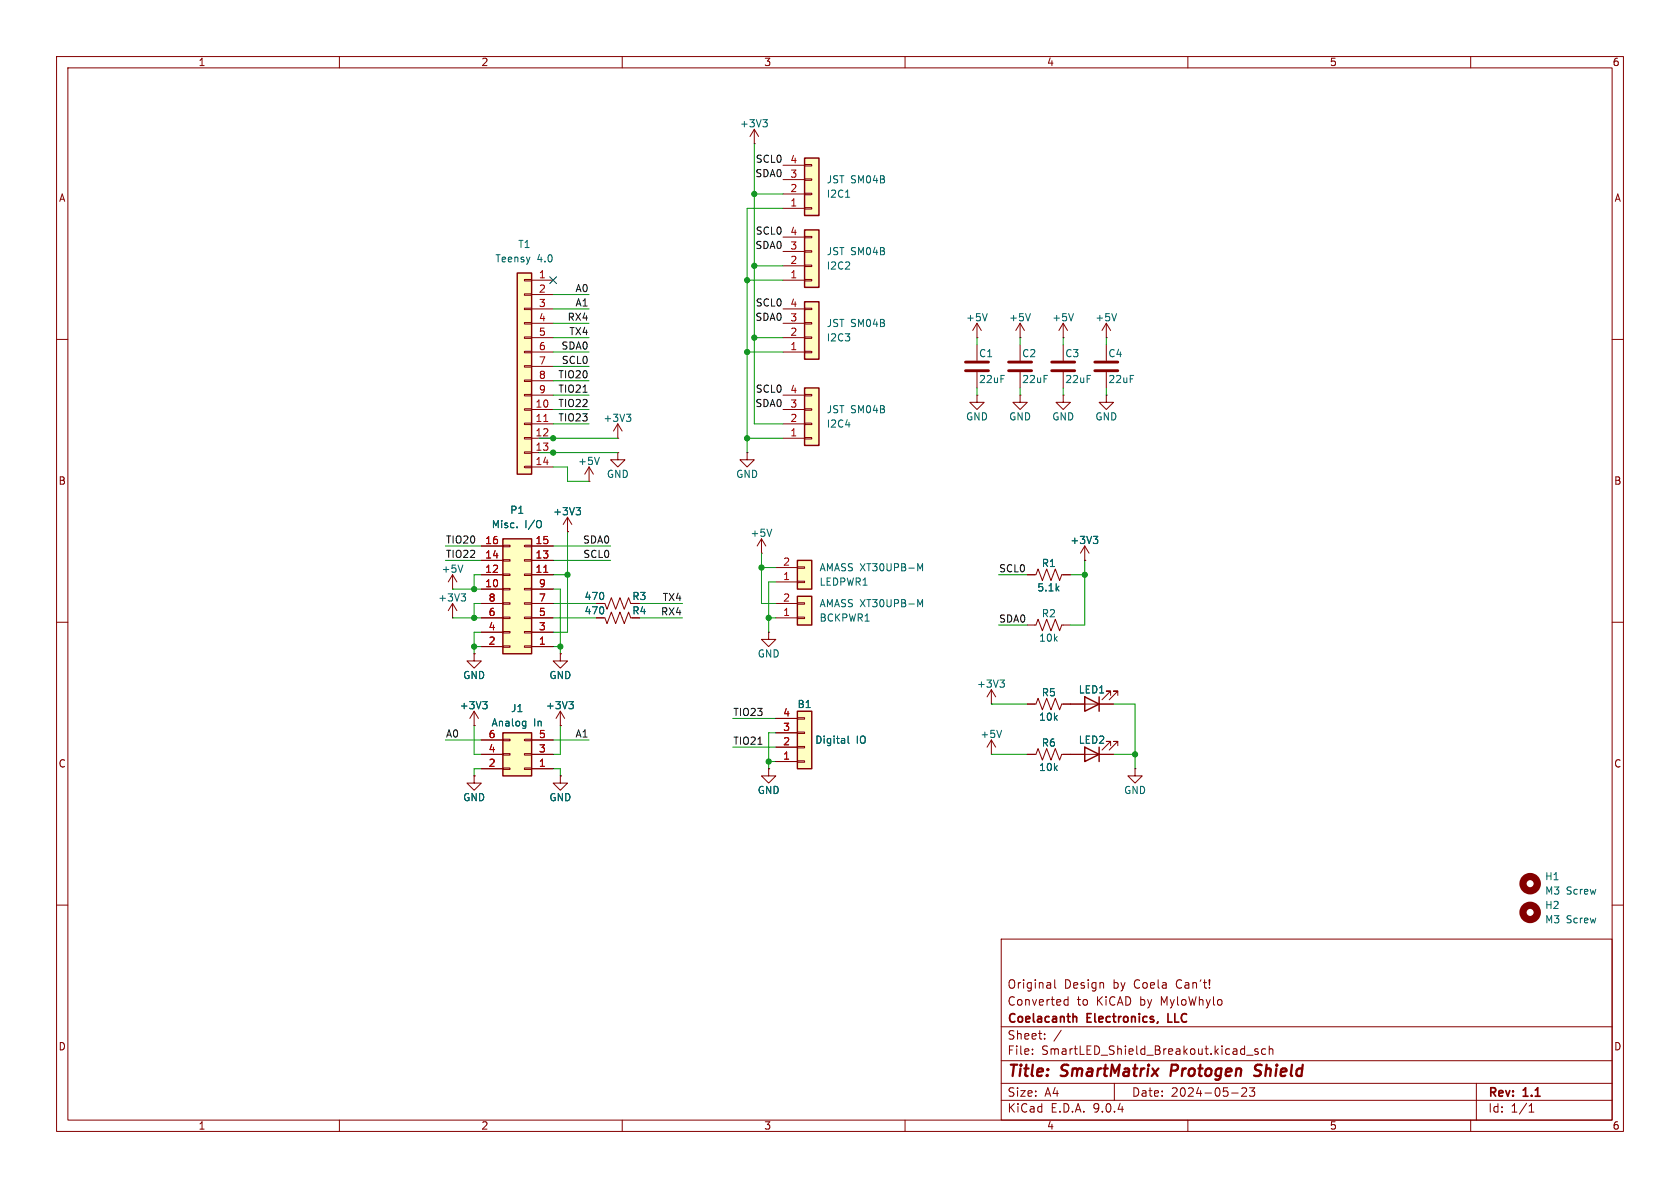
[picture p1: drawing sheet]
<svg xmlns="http://www.w3.org/2000/svg" width="297mm" height="210mm" viewBox="0 0 297 210" stroke-linecap="round" stroke-linejoin="round" font-family="sans-serif">
<g fill="none" stroke="#840000" stroke-width=".18">
<path d="M10 10h277v190h-277zM12 12h273v186h-273zM60 10v2M110 10v2M160 10v2M210 10v2M260 10v2M10 60h2M285 60h2M100.3 94h.1M100.3 91.4l.8 1.3M100.3 91.4l-.7 1.3"/>
<path d="M100.3 91.4v2.6M10 110h2M80 104.1h.1M80 101.6l-.8 1.3M80 101.6l.8 1.3M80 101.6v2.5M83.8 115.6v1.2h1.3l-1.3 1.3-1.3-1.3h1.3M83.8 115.6h.1M99.1 115.6v1.2h-1.3l1.3 1.3 1.2-1.3h-1.2M99.1 115.6h.1M285 110h2M10 160h2"/>
<path d="M177 166h108v32h-108zM186.5 173.2v1.3l.2 .2M188.2 177.6h.6M188.2 176.8h.6M188.8 176.2v1.5M285 160h2M60 198v2M110 198v2M160 198v2M177 194.5h108M177 191.5h108M177 187.5h108"/>
<path d="M177 181.5h108M182.5 186.3v.1M182.5 185.5v.1M184.7 183.6v.1M184.7 182.8v.1M187.6 182.1l-1.3 2M197 191.5v3M210 198v2M217.7 193.2h1.2M220.3 192.4v.5l-.8 .9h.9M220.4 186.5h1.1M220.9 192.3h.9l-.5 .6 .4 .1v.7l-.2 .1h-.4l-.2-.1"/>
<path d="M222.4 185.5l-.4-.1-.2 .2 .1 .2 .5 .2v.3h-.6M223.7 185.5l-.4-.1-.3 .3v.4l.2 .2h.5M224.4 185.5l.2-.1 .4 .1v.9M224.4 184.9v1.5M260 198v2M261 191.5v6.5M270.3 196.6h.9M270.3 195.5l.4-.4v1.5"/>
</g>
<path d="M207.2 188.2l-.3 2M222.8 190a.85 .85 0 0 1-1.1 .1M222.8 188.2l-.7 .1a.46 .46 0 0 0-.2 .5 .46 .46 0 0 0 .3 .4l.5 .2" fill="none" stroke="#840000" stroke-width=".4"/>
<path d="M189.8 179.8h.5v.9M206.5 179.2v1.5h.7M204.7 180.6l-.1 .2" fill="none" stroke="#840000" stroke-width=".3"/>
<path d="M81.8 99.9l-.4 1.3M101.8 89.7h.8l-.4 .5M102.4 90.2l.2 .3v.3l-.2 .2" fill="none" stroke="#006464" stroke-width=".18"/>
<path d="M88.9 95.3h5.1v20.3h-5.1z" fill="#ffffc2"/>
<path d="M88.9 95.3h5.1v20.3h-5.1zM191.8 123.2l2.5 1.3-2.5 1.2zM194.3 123.2v2.5" fill="none" stroke="#840000" stroke-width=".25"/>
<g fill="none" stroke="#840000" stroke-width=".18">
<path d="M85.1 99.1h3.8M85.1 96.5h3.8M88.9 98.9h1.3v.3h-1.3zM88.9 96.4h1.3v.2h-1.3zM92.7 98.9h1.3v.3h-1.3zM92.7 96.4h1.3v.2h-1.3zM94 99.1h3.8M94 96.5h3.8M85.1 114.3h3.8M85.1 111.8h3.8M85.1 109.2h3.8M85.1 106.7h3.8"/>
<path d="M85.1 104.1h3.8M85.1 101.6h3.8M88.9 114.2h1.3v.2h-1.3zM88.9 111.6h1.3v.3h-1.3zM88.9 109.1h1.3v.2h-1.3zM88.9 106.6h1.3v.2h-1.3zM88.9 104h1.3v.3h-1.3zM88.9 101.5h1.3v.2h-1.3zM92.7 114.2h1.3v.2h-1.3zM92.7 111.6h1.3v.3h-1.3zM92.7 109.1h1.3v.2h-1.3zM92.7 106.6h1.3v.2h-1.3z"/>
<path d="M92.7 104h1.3v.3h-1.3zM92.7 101.5h1.3v.2h-1.3zM94 114.3h3.8M94 111.8h3.8M94 109.2h3.8M94 106.7h3.8M94 104.1h3.8M94 101.6h3.8M189.2 124.5h7.6M196.3 122.9v-.7h-.7h.7l-1.5 1.5M197.6 122.9v-.7h-.8h.8l-1.5 1.5"/>
</g>
<path d="M96.1 101.2h.8" fill="none" stroke="#a90000" stroke-width=".18"/>
<path d="M91.4 93.2v.1M95.6 92.2v.9" fill="none" stroke="#006464" stroke-width=".18"/>
<path d="M142.2 40.6h2.6v10.2h-2.6z" fill="#ffffc2"/>
<path d="M142.2 40.6h2.6v10.2h-2.6z" fill="none" stroke="#840000" stroke-width=".25"/>
<path d="M138.4 49.5h3.8M138.4 47h3.8M138.4 44.5h3.8M138.4 41.9h3.8M142.2 49.4h1.3v.3h-1.3zM142.2 46.9h1.3v.2h-1.3zM142.2 44.3h1.3v.3h-1.3zM142.2 41.8h1.3v.2h-1.3z" fill="none" stroke="#840000" stroke-width=".18"/>
<path d="M142.2 27.9h2.6v10.2h-2.6z" fill="#ffffc2"/>
<path d="M142.2 27.9h2.6v10.2h-2.6z" fill="none" stroke="#840000" stroke-width=".25"/>
<g fill="none" stroke="#840000" stroke-width=".18">
<path d="M133.3 25.4h.1M133.3 22.9l-.7 1.2M133.3 22.9l.8 1.2M133.3 22.9v2.5M138.4 36.8h3.8M138.4 34.3h3.8M138.4 31.8h3.8M138.4 29.2h3.8M142.2 36.7h1.3v.3h-1.3zM142.2 34.2h1.3v.2h-1.3zM142.2 31.6h1.3v.3h-1.3zM142.2 29.1h1.3v.2h-1.3z"/>
<path d="M132.1 80v1.3h1.2l-1.2 1.3-1.3-1.3h1.3M132.1 80h.1M80 109.2h.1M80 106.7l-.8 1.3M80 106.7l.8 1.3M80 106.7v2.5"/>
</g>
<path d="M134.9 21.2h.7l-.4 .4M135.4 21.6l.2 .3v.3l-.2 .2M149.5 34.9h.7M81.5 105h.8l-.4 .5M82.1 105.5l.2 .2v.3l-.2 .2" fill="none" stroke="#006464" stroke-width=".18"/>
<path d="M91.4 48.3h2.6v35.5h-2.6z" fill="#ffffc2"/>
<path d="M91.4 48.3h2.6v35.5h-2.6z" fill="none" stroke="#840000" stroke-width=".25"/>
<g fill="none" stroke="#840000" stroke-width=".18">
<path d="M92.7 49.4h1.3v.3h-1.3zM92.7 51.9h1.3v.3h-1.3zM92.7 54.5h1.3v.2h-1.3zM92.7 57h1.3v.3h-1.3zM92.7 59.6h1.3v.2h-1.3zM94 49.5h3.8M94 52.1h3.8M94 54.6h3.8M94 57.2h3.8M94 59.7h3.8M92.7 62.1h1.3v.3h-1.3zM92.7 64.6h1.3v.3h-1.3z"/>
<path d="M92.7 67.2h1.3v.2h-1.3zM92.7 69.7h1.3v.3h-1.3zM92.7 72.3h1.3v.2h-1.3zM92.7 74.8h1.3v.3h-1.3zM92.7 77.3h1.3v.3h-1.3zM92.7 79.9h1.3v.2h-1.3zM94 62.2h3.8M94 64.8h3.8M94 67.3h3.8M94 69.9h3.8M94 72.4h3.8M94 74.9h3.8"/>
<path d="M94 77.5h3.8M92.7 82.4h1.3v.3h-1.3zM94 80h3.8M94 82.6h3.8"/>
</g>
<path d="M96.1 74.5h.8" fill="none" stroke="#a90000" stroke-width=".18"/>
<path d="M88.9 129.5h5.1v7.7h-5.1z" fill="#ffffc2"/>
<path d="M88.9 129.5h5.1v7.7h-5.1z" fill="none" stroke="#840000" stroke-width=".25"/>
<g fill="none" stroke="#840000" stroke-width=".18">
<path d="M195.6 61v2.8M195.6 65.8v2.8M104.1 85.1h.1M104.1 82.6l-.7 1.2M104.1 82.6l.8 1.2M104.1 82.6v2.5M109.2 80v1.3h1.3l-1.3 1.3-1.3-1.3h1.3M109.2 80h.1M134.6 97.8h.1M134.6 95.3l-.7 1.2M134.6 95.3l.8 1.2M134.6 95.3v2.5"/>
<path d="M106.7 106.7h.2l.4 1 .8-2 .7 2 .8-2 .8 2 .7-2 .4 1M106.7 109.2h.2l.4 1 .8-2 .7 2 .8-2 .8 2 .7-2 .4 1M135.9 111.8v1.2h1.3l-1.3 1.3-1.3-1.3h1.3M135.9 111.8h.1M181.6 110.5h1.5l.4-1 .8 2 .7-2 .8 2 .8-2 .7 2 .4-1h1.5M85.1 135.9h3.8M85.1 133.4h3.8M85.1 130.8h3.8M88.9 135.8h1.3v.2h-1.3zM88.9 133.2h1.3v.3h-1.3zM88.9 130.7h1.3v.2h-1.3zM92.7 135.8h1.3v.2h-1.3z"/>
<path d="M92.7 133.2h1.3v.3h-1.3zM92.7 130.7h1.3v.2h-1.3zM94 135.9h3.8M94 133.4h3.8M94 130.8h3.8M175.3 133.4h.1M175.3 124.5h.1M175.3 130.8l-.8 1.3M175.3 130.8l.7 1.3M175.3 121.9v2.6M175.3 130.8v2.6M175.3 121.9l-.8 1.3"/>
<path d="M175.3 121.9l.7 1.3M181.6 133.4h1.5l.4-1.1 .8 2.1 .7-2.1 .8 2.1 .8-2.1 .7 2.1 .4-1h1.5M181.6 124.5h1.5l.4-1.1 .8 2.1 .7-2.1 .8 2.1 .8-2.1 .7 2.1 .4-1h1.5M200.7 135.9v1.3h1.2l-1.2 1.2-1.3-1.2h1.3M200.7 135.9h.1"/>
</g>
<path d="M106 80.8l-.5 1.3M136.4 93.5l-.4 1.3M92.6 127.5l.4 .1M93 127.5v1l-.3 .3M93 128.3h-.4M176.8 120.2h.8l-.5 .5M177.1 129.1l-.4 1.3M177.3 120.7l.3 .2v.3l-.3 .3" fill="none" stroke="#006464" stroke-width=".18"/>
<g fill="none" stroke="#840000" stroke-width="1.3">
<circle cx="270.5" cy="156.2" r="1.27"/>
<circle cx="270.5" cy="161.3" r="1.27"/>
</g>
<path d="M193.5 64h4.1M193.5 65.5h4.1" fill="none" stroke="#840000" stroke-width=".51"/>
<path d="M141 105.4h2.5v5.1h-2.5z" fill="#ffffc2"/>
<path d="M141 105.4h2.5v5.1h-2.5z" fill="none" stroke="#840000" stroke-width=".25"/>
<path d="M137.2 109.2h3.8M137.2 106.7h3.8M141 109.1h1.2v.2h-1.2zM141 106.6h1.2v.2h-1.2z" fill="none" stroke="#840000" stroke-width=".18"/>
<path d="M162.2 106l.5 .9 .4-.9v1.3" fill="none" stroke="#006464" stroke-width=".18"/>
<path d="M141 99.1h2.5v5h-2.5z" fill="#ffffc2"/>
<path d="M141 99.1h2.5v5h-2.5z" fill="none" stroke="#840000" stroke-width=".25"/>
<path d="M137.2 102.9h3.8M137.2 100.3h3.8M141 102.7h1.2v.3h-1.2zM141 100.2h1.2v.3h-1.2z" fill="none" stroke="#840000" stroke-width=".18"/>
<path d="M162.2 99.6l.5 .9 .4-.9v1.3" fill="none" stroke="#006464" stroke-width=".18"/>
<path d="M142.2 68.6h2.6v10.1h-2.6z" fill="#ffffc2"/>
<path d="M142.2 68.6h2.6v10.1h-2.6z" fill="none" stroke="#840000" stroke-width=".25"/>
<g fill="none" stroke="#840000" stroke-width=".18">
<path d="M109.2 77.5h.1M109.2 74.9l-.7 1.3M109.2 74.9l.8 1.3M109.2 74.9v2.6M138.4 77.5h3.8M138.4 74.9h3.8M138.4 72.4h3.8M138.4 69.9h3.8M142.2 77.3h1.3v.3h-1.3zM142.2 74.8h1.3v.3h-1.3zM142.2 72.3h1.3v.2h-1.3zM142.2 69.7h1.3v.3h-1.3z"/>
<path d="M191.8 99.1h.1M191.8 96.5l-.8 1.3M191.8 96.5l.7 1.3M191.8 96.5v2.6M181.6 101.6h1.5l.4-1 .8 2 .7-2 .8 2 .8-2 .7 2 .4-1h1.5"/>
</g>
<path d="M110.7 73.2h.8l-.4 .5M111.3 73.7l.2 .2v.4l-.2 .2M193.3 94.8h.8l-.5 .5M193.8 95.3l.3 .2v.3l-.3 .3" fill="none" stroke="#006464" stroke-width=".18"/>
<path d="M142.2 53.3h2.6v10.2h-2.6z" fill="#ffffc2"/>
<path d="M142.2 53.3h2.6v10.2h-2.6zM191.8 132.1l2.5 1.3-2.5 1.2zM194.3 132.1v2.5" fill="none" stroke="#840000" stroke-width=".25"/>
<g fill="none" stroke="#840000" stroke-width=".18">
<path d="M138.4 59.7h3.8M138.4 57.2h3.8M138.4 54.6h3.8M142.2 59.6h1.3v.2h-1.3zM142.2 57h1.3v.3h-1.3zM142.2 54.5h1.3v.2h-1.3zM172.7 59.7h.1M172.7 57.2l-.7 1.2M172.7 57.2l.8 1.2M172.7 57.2v2.5M180.3 59.7h.1M180.3 57.2l-.7 1.2"/>
<path d="M180.3 57.2l.8 1.2M180.3 57.2v2.5M188 59.7h.1M188 57.2v2.5M188 57.2l-.8 1.2M188 57.2l.7 1.2M138.4 62.2h3.8M142.2 62.1h1.3v.3h-1.3zM172.7 61v2.8M172.7 65.8v2.8M180.3 61v2.8M180.3 65.8v2.8"/>
<path d="M188 61v2.8M188 65.8v2.8M135.9 135.9v1.3h1.3l-1.3 1.2-1.3-1.2h1.3M135.9 135.9h.1M189.2 133.4h7.6M196.3 131.8v-.7h-.7h.7l-1.5 1.5M197.6 131.8v-.7h-.8h.8l-1.5 1.5"/>
</g>
<path d="M174.5 55.4l-.4 1.3M182.2 55.4l-.5 1.3M189.8 55.4l-.4 1.3" fill="none" stroke="#006464" stroke-width=".18"/>
<path d="M170.7 64h4.1M170.7 65.5h4.1M178.3 64h4.1M178.3 65.5h4.1M185.9 64h4.1M185.9 65.5h4.1" fill="none" stroke="#840000" stroke-width=".51"/>
<path d="M141 125.7h2.5v10.2h-2.5z" fill="#ffffc2"/>
<path d="M141 125.7h2.5v10.2h-2.5z" fill="none" stroke="#840000" stroke-width=".25"/>
<g fill="none" stroke="#840000" stroke-width=".18">
<path d="M195.6 59.7h.1M195.6 57.2l-.8 1.2M195.6 57.2l.7 1.2M195.6 57.2v2.5M172.7 69.9v1.2h1.3l-1.3 1.3-1.3-1.3h1.3M172.7 69.9h.1M180.3 69.9v1.2h1.3l-1.3 1.3-1.2-1.3h1.2M180.3 69.9h.1M188 69.9v1.2h1.2l-1.2 1.3-1.3-1.3h1.3M188 69.9h.1M195.6 69.9v1.2h1.2l-1.2 1.3-1.3-1.3h1.3M195.6 69.9h.1"/>
<path d="M85.1 99.1h3.8M85.1 96.5h3.8M94 99.1h3.8M94 96.5h3.8M100.3 94h.1M191.8 99.1h.1M83.8 115.6h.1M85.1 114.3h3.8M85.1 111.8h3.8M85.1 109.2h3.8M85.1 106.7h3.8M85.1 104.1h3.8"/>
<path d="M85.1 101.6h3.8M94 114.3h3.8M94 111.8h3.8M94 109.2h3.8M94 106.7h3.8M94 104.1h3.8M94 101.6h3.8M99.1 115.6h.1M181.6 101.6h1.3M188 101.6h1.2M83.8 128.3h.1M83.8 137.2v1.2h1.3l-1.3 1.3-1.3-1.3h1.3"/>
<path d="M83.8 137.2h.1M83.8 125.7l-.7 1.3M83.8 125.7l.8 1.3M83.8 125.7v2.6M85.1 133.4h3.8M85.1 135.9h3.8M85.1 130.8h3.8M94 133.4h3.8M94 135.9h3.8M94 130.8h3.8M99.1 128.3h.1M99.1 137.2v1.2h1.2l-1.2 1.3-1.3-1.3h1.3"/>
<path d="M99.1 137.2h.1M99.1 125.7l-.8 1.3M99.1 125.7l.7 1.3M99.1 125.7v2.6M135.9 135.9h.1M137.2 134.6h3.8M137.2 132.1h3.8M137.2 129.5h3.8M137.2 127h3.8M141 134.5h1.2v.2h-1.2zM141 132h1.2v.2h-1.2zM141 129.4h1.2v.3h-1.2z"/>
<path d="M141 126.9h1.2v.2h-1.2zM181.6 124.5h1.3M181.6 133.4h1.3M188 124.5h3.8M188 133.4h3.8M194.3 124.5h2.5M194.3 133.4h2.5"/>
</g>
<g fill="none" stroke="#006464" stroke-width=".18">
<path d="M197.4 55.4l-.4 1.3M91.4 93.2v.1M95.6 92.2v.9M101.8 89.7h.8l-.4 .5M102.4 90.2l.2 .3v.3l-.2 .2M193.3 94.8h.8l-.5 .5M193.8 95.3l.3 .2v.3l-.3 .3M85.3 124h.8l-.4 .5M85.9 124.5l.2 .2v.4l-.2 .2M92.6 127.5l.4 .1M93 127.5v1l-.3 .3M93 128.3h-.4"/>
<path d="M100.6 124h.8l-.5 .5M101.1 124.5l.3 .2v.4l-.3 .2M149.9 130.1v1.1l.2 .2"/>
</g>
<g fill="none" stroke="#009600" stroke-width=".18">
<path d="M133.3 25.4v49.5h5.1M133.3 34.3h5.1M138.4 36.8h-6.3v43.2M97.8 54.6h6.3M97.8 52.1h6.3M97.8 59.7h6.3M97.8 57.2h6.3M132.1 49.5h6.3M133.3 59.7h5.1M133.3 47h5.1M172.7 59.7v1.3M180.3 59.7v1.3"/>
<path d="M188 59.7v1.3M195.6 59.7v1.3M95.2 77.5h14M97.8 74.9h6.3M97.8 62.2h6.3M97.8 64.8h6.3M97.8 72.4h6.3M97.8 67.3h6.3M97.8 69.9h6.3M132.1 77.5h6.3M132.1 62.2h6.3M172.7 68.6v1.3"/>
<path d="M180.3 68.6v1.3M188 68.6v1.3M195.6 68.6v1.3M78.7 96.5h6.4M78.7 99.1h6.4M95.2 80h14M97.8 82.6h2.5v2.5h3.8M97.8 96.5h10.1M97.8 99.1h10.1M100.3 94v17.8h-2.5M134.6 97.8v8.9h2.6M191.8 99.1v11.4h-2.6"/>
<path d="M80 109.2h5.1M80 104.1h5.1M83.8 114.3h1.3M85.1 101.6h-1.3v2.5M85.1 106.7h-1.3v2.5M85.1 111.8h-1.3v3.8M97.8 104.1h1.3v11.5M97.8 109.2h7.6M97.8 106.7h7.6M97.8 101.6h2.5M97.8 114.3h1.3M113 109.2h7.6"/>
<path d="M113 106.7h7.6M134.6 100.3h2.6M135.9 109.2h1.3M137.2 102.9h-1.3v8.9M176.5 101.6h5.1M176.5 110.5h5.1M189.2 101.6h2.6M78.7 130.8h6.4M83.8 128.3v5.1h1.3M85.1 135.9h-1.3v1.3M97.8 135.9h1.3v1.3M97.8 130.8h6.3"/>
<path d="M99.1 128.3v5.1h-1.3M129.5 127h7.7M129.5 132.1h7.7M135.9 134.6h1.3M137.2 129.5h-1.3v6.4M175.3 133.4h6.3M175.3 124.5h6.3M196.8 133.4h3.9M196.8 124.5h3.9v11.4"/>
</g>
<path d="M97.2 48.9l1.2 1.2M98.4 48.9l-1.2 1.2" fill="none" stroke="#000084" stroke-width=".18"/>
<path d="M96.1 101.2h.8" fill="none" stroke="#a90000" stroke-width=".18"/>
<g fill="#009600" stroke="#009600" stroke-width=".18">
<circle cx="83.8" cy="114.3" r=".46"/>
<circle cx="83.8" cy="109.2" r=".46"/>
<circle cx="83.8" cy="104.1" r=".46"/>
<circle cx="133.3" cy="59.7" r=".46"/>
<circle cx="132.1" cy="49.5" r=".46"/>
<circle cx="97.8" cy="80" r=".46"/>
<circle cx="97.8" cy="77.5" r=".46"/>
<circle cx="100.3" cy="101.6" r=".46"/>
<circle cx="134.6" cy="100.3" r=".46"/>
<circle cx="135.9" cy="134.6" r=".46"/>
<circle cx="135.9" cy="109.2" r=".46"/>
<circle cx="191.8" cy="101.6" r=".46"/>
<circle cx="200.7" cy="133.4" r=".46"/>
<circle cx="132.1" cy="77.5" r=".46"/>
<circle cx="132.1" cy="62.2" r=".46"/>
<circle cx="133.3" cy="47" r=".46"/>
<circle cx="133.3" cy="34.3" r=".46"/>
<circle cx="99.1" cy="114.3" r=".46"/>
</g>
<g font-size="2.8" fill="#840000">
<text x="178" y="190.9">Title:</text>
<text x="187.7" y="190.9">SmartMatrix</text>
<text x="207.8" y="190.9">Protogen</text>
<text x="223.4" y="190.9">Shield</text>
</g>
<g font-size="2.1" fill="#840000">
<text x="178" y="178">Converted</text>
<text x="178" y="175">Original</text>
<text x="188.1" y="175">Design</text>
<text x="190.4" y="178">to</text>
<text x="193.9" y="178">KiCAD</text>
<text x="196.8" y="175">by</text>
<text x="200.6" y="175">Coela</text>
<text x="201.7" y="178">by</text>
<text x="205.5" y="178">MyloWhylo</text>
<text x="208.2" y="175">Can't!</text>
<text x="178" y="184">Sheet:</text>
<text x="178" y="181.2">Coelacanth</text>
<text x="192.2" y="181.2">Electronics,</text>
<text x="207.1" y="181.2">LLC</text>
<text x="178" y="186.7">File:</text>
<text x="184.1" y="186.7">SmartLED_Shield_Breakout.kicad_sch</text>
<text x="178" y="196.9">KiCad</text>
<text x="178" y="194.1">Size:</text>
<text x="184.7" y="194.1">A4</text>
<text x="185.7" y="196.9">E.D.A.</text>
<text x="193.3" y="196.9">9.0.4</text>
<text x="200" y="194.1">Date:</text>
<text x="207" y="194.1">2024-05-23</text>
<text x="263" y="194.3">Rev:</text>
<text x="263" y="196.9">Id:</text>
<text x="267.1" y="196.9">1/1</text>
<text x="269.4" y="194.3">1.1</text>
</g>
<g font-size="1.8" fill="#840000">
<text x="35" y="11.9">1</text>
<text x="85" y="11.9">2</text>
<text x="135" y="11.9">3</text>
<text x="185" y="11.9">4</text>
<text x="235" y="11.9">5</text>
<text x="285" y="11.9">6</text>
<text x="10.3" y="35.9">A</text>
<text x="285.3" y="35.9">A</text>
<text x="10.3" y="85.9">B</text>
<text x="285.3" y="85.9">B</text>
<text x="103.2" y="106.3">470</text>
<text x="111.7" y="106.3">R3</text>
<text x="103.2" y="108.8">470</text>
<text x="111.7" y="108.8">R4</text>
<text x="10.3" y="135.9">C</text>
<text x="285.3" y="135.9">C</text>
<text x="10.3" y="185.9">D</text>
<text x="285.3" y="185.9">D</text>
<text x="35" y="199.9">1</text>
<text x="85" y="199.9">2</text>
<text x="135" y="199.9">3</text>
<text x="185" y="199.9">4</text>
<text x="235" y="199.9">5</text>
<text x="285" y="199.9">6</text>
</g>
<g font-size="1.8" fill="#006464">
<text x="130.7" y="22.7">+3V3</text>
<text x="146.1" y="35.2">I2C1</text>
<text x="146.1" y="32.6">JST SM04B</text>
<text x="87.5" y="46.6">Teensy</text>
<text x="91.5" y="44">T1</text>
<text x="94.9" y="46.6">4.0</text>
<text x="146.1" y="47.9">I2C2</text>
<text x="146.1" y="45.3">JST SM04B</text>
<text x="146.1" y="58">JST SM04B</text>
<text x="170.7" y="57">+5V</text>
<text x="178.3" y="57">+5V</text>
<text x="185.9" y="57">+5V</text>
<text x="193.5" y="57">+5V</text>
<text x="146.1" y="60.6">I2C3</text>
<text x="173" y="63.3">C1</text>
<text x="180.6" y="63.3">C2</text>
<text x="188.2" y="63.3">C3</text>
<text x="195.8" y="63.3">C4</text>
<text x="173" y="67.9">22uF</text>
<text x="180.6" y="67.9">22uF</text>
<text x="188.2" y="67.9">22uF</text>
<text x="195.8" y="67.9">22uF</text>
<text x="106.6" y="74.8">+3V3</text>
<text x="146.1" y="75.8">I2C4</text>
<text x="146.1" y="73.3">JST SM04B</text>
<text x="170.7" y="74.5">GND</text>
<text x="178.3" y="74.5">GND</text>
<text x="185.9" y="74.5">GND</text>
<text x="193.5" y="74.5">GND</text>
<text x="102.1" y="82.4">+5V</text>
<text x="107.2" y="84.7">GND</text>
<text x="130" y="84.7">GND</text>
<text x="86.8" y="93.6">Misc.</text>
<text x="90.1" y="91">P1</text>
<text x="92.8" y="93.6">I/O</text>
<text x="97.7" y="91.3">+3V3</text>
<text x="132.6" y="95.1">+5V</text>
<text x="78" y="101.4">+5V</text>
<text x="144.8" y="101.2">AMASS XT30UPB-M</text>
<text x="184.1" y="100.4">R1</text>
<text x="189.1" y="96.4">+3V3</text>
<text x="77.4" y="106.5">+3V3</text>
<text x="144.8" y="107.5">AMASS XT30UPB-M</text>
<text x="144.8" y="103.7">LEDPWR1</text>
<text x="183.3" y="104.7">5.1k</text>
<text x="144.8" y="110.1">BCKPWR1</text>
<text x="183.6" y="113.6">10k</text>
<text x="184.1" y="109.3">R2</text>
<text x="133.9" y="116.4">GND</text>
<text x="81.2" y="125.6">+3V3</text>
<text x="81.8" y="120.2">GND</text>
<text x="96.4" y="125.6">+3V3</text>
<text x="97" y="120.2">GND</text>
<text x="140.9" y="125.4">B1</text>
<text x="172.6" y="121.8">+3V3</text>
<text x="184.1" y="123.3">R5</text>
<text x="190.6" y="122.8">LED1</text>
<text x="86.8" y="128.6">Analog</text>
<text x="90.2" y="126.1">J1</text>
<text x="94.3" y="128.6">In</text>
<text x="144" y="131.7">Digital</text>
<text x="151.4" y="131.7">IO</text>
<text x="173.2" y="130.7">+5V</text>
<text x="183.6" y="127.6">10k</text>
<text x="190.6" y="131.7">LED2</text>
<text x="183.6" y="136.5">10k</text>
<text x="184.1" y="132.2">R6</text>
<text x="81.8" y="141.8">GND</text>
<text x="97" y="141.8">GND</text>
<text x="133.9" y="140.6">GND</text>
<text x="198.6" y="140.6">GND</text>
<text x="273.1" y="155.8">H1</text>
<text x="273.1" y="158.3">M3</text>
<text x="273.1" y="160.9">H2</text>
<text x="276.9" y="158.3">Screw</text>
<text x="273.1" y="163.4">M3</text>
<text x="276.9" y="163.4">Screw</text>
</g>
<g font-size="1.8" fill="#0f0f0f">
<text x="133.5" y="28.9">SCL0</text>
<text x="133.4" y="31.4">SDA0</text>
<text x="133.5" y="41.6">SCL0</text>
<text x="133.4" y="44.1">SDA0</text>
<text x="101.6" y="51.7">A0</text>
<text x="100.2" y="56.8">RX4</text>
<text x="100.6" y="59.3">TX4</text>
<text x="101.6" y="54.3">A1</text>
<text x="133.4" y="56.8">SDA0</text>
<text x="133.5" y="54.3">SCL0</text>
<text x="99.2" y="61.9">SDA0</text>
<text x="99.2" y="64.4">SCL0</text>
<text x="98.6" y="67">TIO20</text>
<text x="98.6" y="69.5">TIO21</text>
<text x="133.5" y="69.5">SCL0</text>
<text x="98.6" y="74.6">TIO23</text>
<text x="98.6" y="72">TIO22</text>
<text x="133.4" y="72">SDA0</text>
<text x="78.7" y="98.7">TIO22</text>
<text x="78.7" y="96.2">TIO20</text>
<text x="103" y="96.2">SDA0</text>
<text x="103" y="98.7">SCL0</text>
<text x="176.5" y="101.3">SCL0</text>
<text x="117.1" y="106.3">TX4</text>
<text x="116.8" y="108.9">RX4</text>
<text x="176.5" y="110.1">SDA0</text>
<text x="78.7" y="130.5">A0</text>
<text x="101.6" y="130.5">A1</text>
<text x="129.5" y="131.7">TIO21</text>
<text x="129.5" y="126.7">TIO23</text>
</g>
<g font-size="1.8" fill="#a90000">
<text x="139.6" y="29">4</text>
<text x="139.6" y="34">2</text>
<text x="139.6" y="31.5">3</text>
<text x="139.6" y="41.7">4</text>
<text x="139.6" y="36.6">1</text>
<text x="139.6" y="46.7">2</text>
<text x="139.6" y="44.2">3</text>
<text x="95.2" y="49.3">1</text>
<text x="95.2" y="51.8">2</text>
<text x="139.6" y="49.3">1</text>
<text x="95.2" y="54.4">3</text>
<text x="95.2" y="56.9">4</text>
<text x="95.2" y="59.4">5</text>
<text x="139.6" y="59.4">2</text>
<text x="139.6" y="56.9">3</text>
<text x="139.6" y="54.4">4</text>
<text x="95.2" y="62">6</text>
<text x="95.2" y="64.5">7</text>
<text x="139.6" y="62">1</text>
<text x="95.2" y="67.1">8</text>
<text x="95.2" y="69.6">9</text>
<text x="139.6" y="69.6">4</text>
<text x="94.6" y="72.1">10</text>
<text x="94.6" y="74.7">11</text>
<text x="94.6" y="77.2">12</text>
<text x="139.6" y="77.2">1</text>
<text x="139.6" y="74.7">2</text>
<text x="139.6" y="72.1">3</text>
<text x="94.6" y="79.8">13</text>
<text x="94.6" y="82.3">14</text>
<text x="85.7" y="101.3">12</text>
<text x="85.7" y="98.8">14</text>
<text x="85.7" y="96.3">16</text>
<text x="94.6" y="101.3">11</text>
<text x="94.6" y="98.8">13</text>
<text x="94.6" y="96.3">15</text>
<text x="138.4" y="100.1">2</text>
<text x="85.7" y="103.9">10</text>
<text x="86.3" y="106.4">8</text>
<text x="95.2" y="106.4">7</text>
<text x="95.2" y="103.9">9</text>
<text x="138.4" y="106.4">2</text>
<text x="138.4" y="102.6">1</text>
<text x="86.3" y="111.5">4</text>
<text x="86.3" y="109">6</text>
<text x="95.2" y="111.5">3</text>
<text x="95.2" y="109">5</text>
<text x="138.4" y="109">1</text>
<text x="86.3" y="114">2</text>
<text x="95.2" y="114">1</text>
<text x="86.3" y="130.6">6</text>
<text x="95.2" y="130.6">5</text>
<text x="138.4" y="131.8">2</text>
<text x="138.4" y="129.3">3</text>
<text x="138.4" y="126.7">4</text>
<text x="86.3" y="135.6">2</text>
<text x="86.3" y="133.1">4</text>
<text x="95.2" y="135.6">1</text>
<text x="95.2" y="133.1">3</text>
<text x="138.4" y="134.4">1</text>
</g>
</svg>
